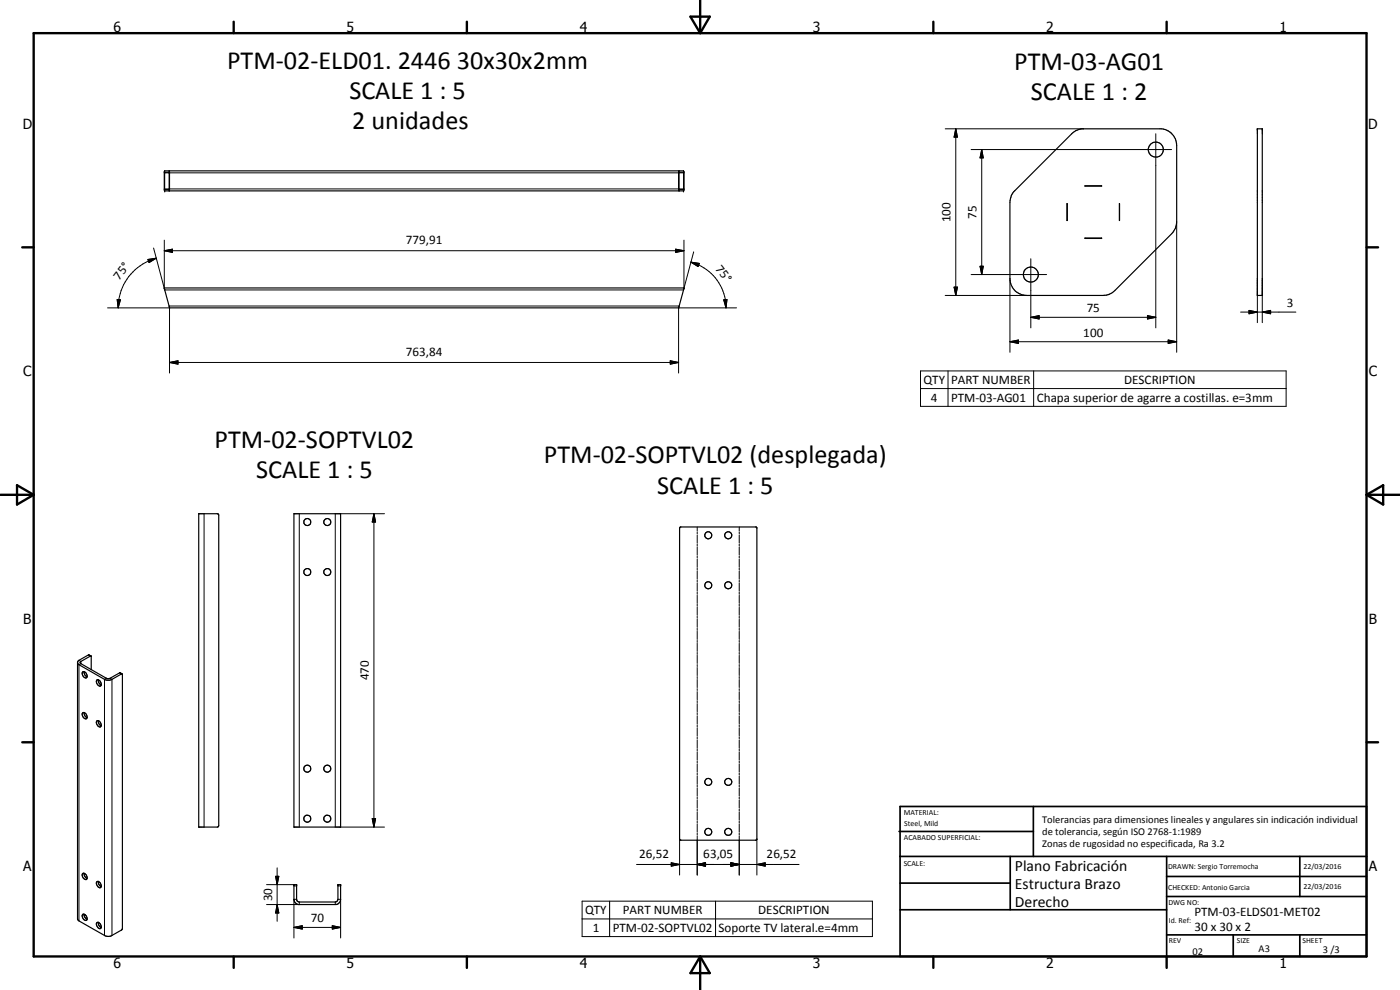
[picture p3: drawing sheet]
<svg xmlns="http://www.w3.org/2000/svg" width="420mm" height="297mm" viewBox="0 0 420 297" stroke-linecap="round" stroke-linejoin="round" font-family="sans-serif">
<g fill="none" stroke="#000" stroke-width=".35">
<path d="M377.3 38.7h1.5v49.9h-1.5zM49.4 51.7l1.4 .1-.1 5.1h-1.3zM49.4 51.3h155.7l.2 5.7-.2 .3h-155.7zM50.7 51.3l.1 6M50.7 56.9h.1M203.8 51.7h1.3v5.2h-1.3zM203.8 51.3l-.1 .3 .1 5.7M321.6 40.1l1.2-.9 1.9-.5h23.9a5 5 0 0 1 4.5 4.9v23.5a4.7 4.7 0 0 1-1.4 3l-17.1 17.1a5.1 5.1 0 0 1-3.6 1.4h-22.9a5 5 0 0 1-5-5v-22.9l.4-1.9 .7-1.3zM325.6 55.8h5zM320.2 61.1l.1 5.1zM325.6 71.4l5 .1zM335.9 61.1v5.1"/>
<path d="M335.9 61.1h.1M335.9 66.2h.1M50.9 92.3l-1.6-5.9h156l-1.6 5.9M50.9 92.3v.1M50.9 92.4h152.8M203.7 92.3v.1M59.6 154.1h5.6l.4 .5v93.1l-.4 .5h-5.6zM88.2 154.1h14v94.1h-14zM204.1 158.2l22.8-.1 .2 .3v93.4l-.2 .3h-22.7l-.2-.4v-93.2zM23.3 198.9l.4 .5 8.4 4.7 1.3-.1 3.2-1.8M26.7 196.5l-3 1.6-.4 .6v77.1l.4 .5 7.7 4.4a2.24 2.24 0 0 0 2.2 0l2.9-1.7 .2-.3-.1-76.5M26.7 196.5h.1"/>
<path d="M26.7 196.5l.7 .4v4M27.2 196.8l-3 1.7-.1 .4 8 4.7h.8l3.1-1.8 .6 .4M27.2 196.8h.1M24.8 214a1.05 1.05 0 0 1 1.2 .4 1.05 1.05 0 0 1-.2 1.3 1.3 1.3 0 0 1-1-1.7zM24.8 201.7a1.06 1.06 0 0 1 1.1 .4 1.06 1.06 0 0 1-.1 1.3 1.34 1.34 0 0 1-1-1.7zM25.3 201.5a1.48 1.48 0 0 0 .8 1.6M25.3 213.8a1.41 1.41 0 0 0 .8 1.5M29 216.4a1.04 1.04 0 0 1 1.1 .2 1.04 1.04 0 0 1 .3 1.1l-.2 .4a1.36 1.36 0 0 1-1.2-1.7zM29.1 204a1.14 1.14 0 0 1 1.1 .6 1.14 1.14 0 0 1-.2 1.3 1.31 1.31 0 0 1-.9-1.9zM29.5 204a1.57 1.57 0 0 0 .9 1.5M29.5 216.2a1.46 1.46 0 0 0 .9 1.6M24.8 262.2a1.1 1.1 0 0 1 1.2 .4 1.1 1.1 0 0 1-.1 1.3 1.29 1.29 0 0 1-1.1-1.7z"/>
<path d="M24.8 274.4a1.09 1.09 0 0 1 1.2 .5 1.09 1.09 0 0 1-.1 1.2 1.23 1.23 0 0 1-1.1-1.7zM25.3 274.3a1.62 1.62 0 0 0 .8 1.5M25.3 262a1.62 1.62 0 0 0 .8 1.6M25.6 274.5l-.3 .2M29 264.6l.2-.1a1.14 1.14 0 0 1 1.1 .7 1.14 1.14 0 0 1-.3 1.2 1.41 1.41 0 0 1-1-1.8zM29 276.9a1.09 1.09 0 0 1 1.4 1.1l-.1 .4a.92 .92 0 0 1-1 0 .92 .92 0 0 1-.4-.9zM29.5 264.5l.1 .8 .8 .7M29.5 276.7l.1 .8 .8 .8M88.2 265.4h.8v4.4l.2 .6 .6 .2 11.2-.1 .4-.7v-4.4h.8v4.4l-.2 .8-.6 .6-.5 .2h-11.3a1.61 1.61 0 0 1-1.4-1.6z"/>
<circle cx="346.9" cy="44.9" r="2.27"/>
<circle cx="309.4" cy="82.4" r="2.25"/>
<circle cx="92.2" cy="156.6" r="1.04"/>
<circle cx="98.2" cy="156.6" r="1.06"/>
<circle cx="92.2" cy="171.6" r="1.04"/>
<circle cx="98.2" cy="171.6" r="1.06"/>
<circle cx="212.6" cy="160.6" r="1.06"/>
<circle cx="212.6" cy="175.6" r="1.05"/>
<circle cx="218.6" cy="160.6" r="1.06"/>
<circle cx="218.6" cy="175.6" r="1.05"/>
<circle cx="92.2" cy="230.6" r="1.04"/>
<circle cx="98.2" cy="230.6" r="1.06"/>
<circle cx="212.6" cy="234.6" r="1.04"/>
<circle cx="218.6" cy="234.6" r="1.05"/>
<circle cx="92.2" cy="245.6" r="1.06"/>
<circle cx="98.2" cy="245.6" r="1.06"/>
<circle cx="212.6" cy="249.6" r="1.05"/>
<circle cx="218.6" cy="249.6" r="1.05"/>
</g>
<g fill="#000">
<circle cx="377.3" cy="38.7" r=".18"/>
<circle cx="378.8" cy="38.7" r=".18"/>
<circle cx="49.4" cy="57.3" r=".18"/>
<circle cx="49.4" cy="51.7" r=".18"/>
<circle cx="50.7" cy="51.7" r=".18"/>
<circle cx="205.1" cy="57.3" r=".18"/>
<circle cx="205.1" cy="51.7" r=".18"/>
<circle cx="49.3" cy="86.4" r=".18"/>
<circle cx="50.9" cy="92.4" r=".18"/>
<circle cx="203.7" cy="92.4" r=".18"/>
<circle cx="205.3" cy="86.4" r=".18"/>
<circle cx="88.2" cy="265.4" r=".18"/>
<circle cx="89" cy="265.4" r=".18"/>
<circle cx="101.4" cy="265.4" r=".18"/>
<circle cx="102.2" cy="265.4" r=".18"/>
</g>
<g fill="none" stroke="#000" stroke-width=".3">
<path d="M283.7 38.7h41.5M286.8 38.7l.5 2.4h-1zM286.8 38.7v49.9M49.4 51.9h1.4M49.4 56.7h1.4M50.9 51.9h152.8M50.9 56.7h152.8M203.8 51.9h1.4M203.8 56.7h1.4M291.5 44.9h60.1M294.6 44.9l.5 2.5h-1zM294.6 44.9v37.5"/>
<path d="M346.9 40.1v58.3M44.4 77.9l2.5-.4-2.2 1.3zM46.1 74.4l3.3 12.6h155.7l3.1-11.4M46.9 77.5a15.5 15.5 0 0 0-11.4 14.9M49.3 75.2l2.5-.4v.9zM49.3 75.2h156M49.3 72.1v14.3M202.8 74.8l2.5 .4-2.5 .5zM205.3 72.1v14.3M207.3 78.7l2.6 .3-.4 1zM207.3 78.7a14.2 14.2 0 0 1 10.6 13.7M294.1 79.9h1l-.5 2.5z"/>
<path d="M309.4 77.6v20.8M353.1 66.5v39.2M32.3 92.4h18.6v19.5M35.2 89.9l.9 .1-.6 2.4zM50.7 91.8h153.1M217.2 90l1-.1-.3 2.5zM221.1 92.4h-17.4v19.5M283.7 88.6h24.4M286.3 86.1h1l-.5 2.5zM291.5 82.4h22.6M303.1 83.6v22.1M309.4 95.2l2.5-.5v1z"/>
<path d="M309.4 95.2h37.5M344.4 94.7l2.5 .5-2.5 .5zM372.3 93.6h16.6M374.9 93.1l2.4 .5-2.4 .5zM377.3 83.6v13.2M378.8 93.6l2.5-.5v1zM378.8 83.6v13.2M50.9 108.8l2.5-.6v1.1zM50.9 108.8h152.8M201.2 108.2l2.5 .6-2.5 .5zM276.3 111.3h109.7v10.6h-109.7zM276.3 116.6h109.7"/>
<path d="M284.5 111.3v10.6M303.1 102.5l2.5-.5v1zM303.1 102.5h50M310.2 111.3v10.6M350.6 102l2.5 .5-2.5 .5zM61.2 154.1v94.1M89.8 154.1v94.1M100.6 154.1v94.1M102.2 154.1h13.2M112.2 154.1l.5 2.5h-1zM112.2 154.1v94.1M209.2 158.1v1.2"/>
<path d="M209.2 159.6v.6M221.9 158.1v1.2M221.9 159.6v.6M209.2 160.5v2.4M209.2 163.2v.6M209.2 164.1v2.4M209.2 166.8v.6M209.2 167.8v2.4M209.2 170.4v.7M209.2 171.4v2.4M209.2 174.1v.6M209.2 175v2.4"/>
<path d="M209.2 177.7v.6M209.2 178.6v2.4M221.9 160.5v2.4M221.9 163.2v.6M221.9 164.1v2.4M221.9 166.8v.6M221.9 167.8v2.4M221.9 170.4v.7M221.9 171.4v2.4M221.9 174.1v.6M221.9 175v2.4M221.9 177.7v.6"/>
<path d="M221.9 178.6v2.4M23.7 198.1l.6 .4v.6l-.6 .3v76.9M26.5 196.5l.6 .3M209.2 181.3v.6M209.2 182.2v2.4M209.2 184.9v.6M209.2 185.8v2.4M209.2 188.5v.6M209.2 189.4v2.5M209.2 192.2v.5M209.2 193v2.5M209.2 195.7v.6"/>
<path d="M209.2 196.6v2.5M209.2 199.4v.6M221.9 181.3v.6M221.9 182.2v2.4M221.9 184.9v.6M221.9 185.8v2.4M221.9 188.5v.6M221.9 189.4v2.5M221.9 192.2v.5M221.9 193v2.5M221.9 195.7v.6M221.9 196.6v2.5"/>
<path d="M221.9 199.4v.6M31.9 203.5l-.5 .3v76.9M33.1 203.5l.5 .3v76.9M35.9 201.9l.5 .3M209.2 200.3v2.4M209.2 203v.6M209.2 203.9v2.4M209.2 206.6v.6M209.2 207.5v2.4M209.2 210.2v.6M209.2 211.1v2.4M209.2 213.8v.6"/>
<path d="M209.2 214.8v2.4M209.2 217.5v.6M209.2 218.4v2.4M221.9 200.3v2.4M221.9 203v.6M221.9 203.9v2.4M221.9 206.6v.6M221.9 207.5v2.4M221.9 210.2v.6M221.9 211.1v2.4M221.9 213.8v.6M221.9 214.8v2.4"/>
<path d="M221.9 217.5v.6M221.9 218.4v2.4M209.2 221.1v.6M209.2 222v2.4M209.2 224.7v.6M209.2 225.6v2.4M209.2 228.3v.6M209.2 229.2v2.4M209.2 231.9v.6M209.2 232.8v2.4M209.2 235.5v.6M209.2 236.4v2.4"/>
<path d="M209.2 239.1v.6M221.9 221.1v.6M221.9 222v2.4M221.9 224.7v.6M221.9 225.6v2.4M221.9 228.3v.6M221.9 229.2v2.4M221.9 231.9v.6M221.9 232.8v2.4M221.9 235.5v.6M221.9 236.4v2.4M221.9 239.1v.6"/>
<path d="M102.2 248.2h13.2M111.7 245.6h1l-.5 2.6zM191 259.4h48.8M201.5 258.9l2.5 .5-2.5 .5zM204 251.7v10.9M209.2 259.4l2.5-.5v1zM209.2 240v2.4M209.2 242.7v.7M209.2 243.7v2.4M209.2 246.4v.6M209.2 247.3v2.4M209.2 250v.6"/>
<path d="M209.2 250.9v11.7M219.4 258.9l2.5 .5-2.5 .5zM221.9 240v2.4M221.9 242.7v.7M221.9 243.7v2.4M221.9 246.4v.6M221.9 247.3v2.4M221.9 250v.6M221.9 250.9v11.7M227.1 259.4l2.5-.5v1zM227.1 251.7v10.9M80 265.4h8.2"/>
<path d="M82.7 262.9h1l-.5 2.5zM83.2 271.4l.5 2.5h-1zM83.2 260.4v16M88.2 278.3l2.5-.6v1.1zM88.2 265.8h.8M88.2 278.3h14M89 269.8h-.8v11.6M89.8 270.6v.8h-9.8M99.7 277.7l2.5 .6-2.5 .5zM100.6 270.6v.8M101.4 265.8h.8M101.4 269.8h.8v11.6"/>
<path d="M174.7 270.4h87.1v10.6h-87.1zM174.7 275.7h87.1M183 270.4v10.6M214.7 270.4v10.6"/>
</g>
<g fill="none" stroke="#000" stroke-width=".71">
<path d="M10.1 9.9h400v277.1h-400zM70.1 6.5v3.4M140.1 6.5v3.4M207.2 5h5.8l-2.9 4.9zM210.1 0v9.9M280.1 6.5v3.4M350.1 6.5v3.4M6.7 74.2h3.4M410.1 74.2h3.5M.1 148.5h10M5.1 145.6l5 2.9-5 2.9zM410.1 148.5h10"/>
<path d="M410.1 148.5l5-2.9v5.8zM6.7 222.7h3.4M410.1 222.7h3.5M70.1 287v3.4M140.1 287v3.4M210.1 287v10M210.1 287l2.9 5h-5.8zM280.1 287v3.4M350.1 287v3.4"/>
</g>
<g fill="none" stroke="#000" stroke-width=".51">
<path d="M269.8 249.5h40.3M270.1 242h140v45h-140zM270.1 257h140M303.2 257v16M310.1 242v15M350.1 257v30M390.1 257v12M270.1 265h33.1M270.1 273h80M350.1 269h60M350.1 263h60M350.1 280.5h60"/>
<path d="M370.1 280.5v6.5M390.1 280.5v6.5"/>
</g>
<g fill="#000">
<path d="M286.8 38.7l.5 2.4h-1zM294.6 44.9l.5 2.5h-1zM44.4 77.9l2.5-.4-2.2 1.3zM49.3 75.2l2.5-.4v.9zM202.8 74.8l2.5 .4-2.5 .5zM207.3 78.7l2.6 .3-.4 1zM294.1 79.9h1l-.5 2.5zM35.2 89.9l.9 .1-.6 2.4zM217.2 90l1-.1-.3 2.5zM286.3 86.1h1l-.5 2.5zM309.4 95.2l2.5-.5v1zM344.4 94.7l2.5 .5-2.5 .5z"/>
<path d="M374.9 93.1l2.4 .5-2.4 .5zM378.8 93.6l2.5-.5v1zM50.9 108.8l2.5-.6v1.1zM201.2 108.2l2.5 .6-2.5 .5zM303.1 102.5l2.5-.5v1zM350.6 102l2.5 .5-2.5 .5zM112.2 154.1l.5 2.5h-1zM111.7 245.6h1l-.5 2.6zM201.5 258.9l2.5 .5-2.5 .5zM209.2 259.4l2.5-.5v1zM219.4 258.9l2.5 .5-2.5 .5zM227.1 259.4l2.5-.5v1z"/>
<path d="M82.7 262.9h1l-.5 2.5zM83.2 271.4l.5 2.5h-1zM88.2 278.3l2.5-.6v1.1zM99.7 277.7l2.5 .6-2.5 .5z"/>
</g>
<g font-size="7.9">
<text x="68.1" y="20.8">PTM-02-ELD01. 2446 30x30x2mm</text>
<text x="304.4" y="21.1">PTM-03-AG01</text>
<text x="104.8" y="29.8">SCALE 1 : 5</text>
<text x="309.4" y="30.1">SCALE 1 : 2</text>
<text x="105.7" y="38.8">2 unidades</text>
<text x="64.4" y="134.4">PTM-02-SOPTVL02</text>
<text x="76.9" y="143.4">SCALE 1 : 5</text>
<text x="163.2" y="139.1">PTM-02-SOPTVL02 (desplegada)</text>
<text x="197.2" y="148.1">SCALE 1 : 5</text>
</g>
<g font-size="4.7">
<text x="304.6" y="261.2">Plano Fabricación</text>
<text x="304.6" y="266.6">Estructura Brazo</text>
<text x="304.6" y="272">Derecho</text>
</g>
<g font-size="4.2">
<text x="34" y="9.6">6</text>
<text x="104" y="9.6">5</text>
<text x="174" y="9.6">4</text>
<text x="244" y="9.6">3</text>
<text x="314" y="9.6">2</text>
<text x="384" y="9.6">1</text>
<text x="6.8" y="38.7">D</text>
<text x="410.6" y="38.7">D</text>
<text x="7" y="112.9">C</text>
<text x="410.8" y="112.9">C</text>
<text x="7" y="187.1">B</text>
<text x="410.8" y="187.1">B</text>
<text x="7" y="261.4">A</text>
<text x="410.8" y="261.4">A</text>
<text x="34" y="290.4">6</text>
<text x="104" y="290.4">5</text>
<text x="174" y="290.4">4</text>
<text x="244" y="290.4">3</text>
<text x="314" y="290.4">2</text>
<text x="384" y="290.4">1</text>
</g>
<g font-size="3.9">
<text x="293.1" y="65.7" transform="rotate(-90 293.1 65.7)">75</text>
<text x="285.3" y="66.6" transform="rotate(-90 285.3 66.6)">100</text>
<text x="121.8" y="73.2">779,91</text>
<text x="214.6" y="80.7" transform="rotate(53 214.6 80.7)">75°</text>
<text x="35.8" y="84.2" transform="rotate(-52 35.8 84.2)">75°</text>
<text x="326.1" y="93.7">75</text>
<text x="386.2" y="92.1">3</text>
<text x="325.1" y="101">100</text>
<text x="121.8" y="106.7">763,84</text>
<text x="277.1" y="115.2">QTY</text>
<text x="285.4" y="115.2">PART NUMBER</text>
<text x="337.4" y="115.2">DESCRIPTION</text>
<text x="279.4" y="120.5">4</text>
<text x="285.4" y="120.6">PTM-03-AG01</text>
<text x="311.1" y="120.6">Chapa superior de agarre a costillas. e=3mm</text>
<text x="110.7" y="204.1" transform="rotate(-90 110.7 204.1)">470</text>
<text x="191.8" y="257.3">26,52</text>
<text x="211.1" y="257.3">63,05</text>
<text x="230.1" y="257.3">26,52</text>
<text x="81.6" y="270.4" transform="rotate(-90 81.6 270.4)">30</text>
<text x="175.6" y="274.3">QTY</text>
<text x="186.9" y="274.3">PART NUMBER</text>
<text x="227.5" y="274.3">DESCRIPTION</text>
<text x="358.5" y="275">PTM-03-ELDS01-MET02</text>
<text x="93.2" y="276.7">70</text>
<text x="177.9" y="279.6">1</text>
<text x="183.9" y="279.7">PTM-02-SOPTVL02</text>
<text x="215.6" y="279.7">Soporte TV lateral.e=4mm</text>
<text x="358.5" y="279.4">30 x 30 x 2</text>
</g>
<g font-size="3.1">
<text x="312.7" y="246.8">Tolerancias para dimensiones lineales y angulares sin indicación individual</text>
<text x="312.7" y="250.4">de tolerancia, según ISO 2768-1:1989</text>
<text x="312.7" y="254">Zonas de rugosidad no especificada, Ra 3.2</text>
<text x="357.9" y="286.4">02</text>
<text x="377.7" y="285.6">A3</text>
<text x="397" y="285.9">3 /3</text>
</g>
<g font-size="2.4">
<text x="271.2" y="244.4">MATERIAL:</text>
<text x="271.3" y="252">ACABADO SUPERFICIAL:</text>
<text x="271.4" y="247.9">Steel, Mild</text>
<text x="271.2" y="259.7">SCALE:</text>
<text x="350.6" y="260.8">DRAWN: Sergio Torremocha</text>
<text x="391.2" y="260.6">22/03/2016</text>
<text x="350.6" y="267">CHECKED: Antonio Garcia</text>
<text x="391.2" y="266.7">22/03/2016</text>
<text x="350.6" y="271.4">DWG NO:</text>
<text x="350.8" y="276.9">Id. Ref:</text>
<text x="350.8" y="282.8">REV</text>
<text x="371.2" y="282.9">SIZE</text>
<text x="390.9" y="282.9">SHEET</text>
</g>
</svg>
